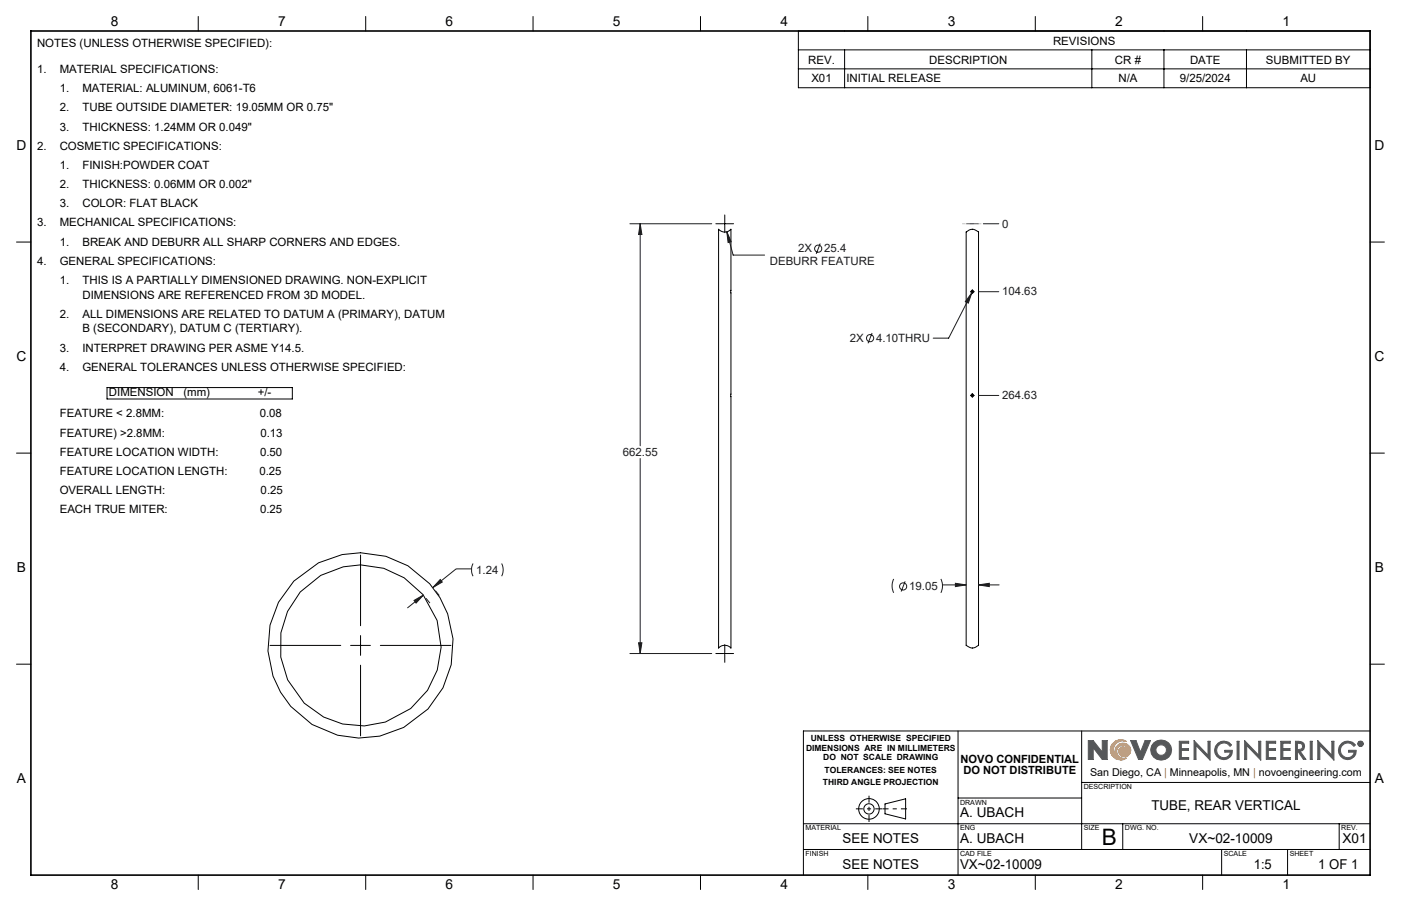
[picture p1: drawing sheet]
<svg xmlns="http://www.w3.org/2000/svg" width="432mm" height="279mm" viewBox="0 0 432 279" stroke-linecap="round" stroke-linejoin="round" font-family="sans-serif">
<g fill="none" stroke="#000" stroke-width=".31">
<path d="M61.1 5.1v4.5M112.7 5.1v4.5M164.3 5.1v4.5M215.9 5.1v4.5M267.5 5.1v4.5M319.1 5.1v4.5M370.7 5.1v4.5M5.1 74.6h4.4M221.5 70.7a2.56 2.56 0 0 0 3.8 0v129.1a2.56 2.56 0 0 0-3.8 0zM297.8 71.5a2.57 2.57 0 0 1 3.8 0v127.5a2.57 2.57 0 0 1-3.8 0zM422.3 74.6h4.4M5.1 139.7h4.4"/>
<path d="M422.3 139.7h4.4M5.1 204.8h4.4M422.3 204.8h4.4M295.3 225.4v44.5M333.4 225.4v36.6M422.3 225.4h-174.7v44.5M247.6 254h174.7M272.8 247.9l6.3-1.6v6.3l-6.3-1.6zM295.3 246.1h38.1M333.4 241.3h88.9M346 254v8M412.7 254v8"/>
<path d="M61.1 269.9v4.4M112.7 269.9v4.4M164.3 269.9v4.4M215.9 269.9v4.4M247.6 262h174.7M267.5 269.9v4.4M319.1 269.9v4.4M370.7 269.9v4.4M376.5 262v7.9M396.8 262v7.9"/>
<circle cx="299.7" cy="89.9" r=".41"/>
<circle cx="299.7" cy="121.9" r=".42"/>
<circle cx="111.1" cy="199" r="28.6"/>
<circle cx="111.1" cy="199.1" r="24.9"/>
<circle cx="267.8" cy="249.5" r="1.59"/>
<circle cx="267.8" cy="249.5" r="3.2"/>
</g>
<path d="M342.7 229.6a3.1 3.1 0 0 1 4.5-.9 2.82 2.82 0 0 0-3.9 1.7 2.82 2.82 0 0 0 2.3 3.6 2.45 2.45 0 0 1-1.1-4.2 2.45 2.45 0 0 1 4 1.5 1.88 1.88 0 0 1-1.9 2.1 1.88 1.88 0 0 1-1.8-2.2l.6-.7a1.82 1.82 0 0 1 2.4 1.5 1.89 1.89 0 0 0-2.6-2 1.89 1.89 0 0 0-.3 3.3l1.5 .6 .8-.1a3.2 3.2 0 0 1-4-.2 3.2 3.2 0 0 1-.5-4z" fill="none" stroke="#f78d2a" stroke-width=".31"/>
<g fill="none" stroke="#555759" stroke-width=".31">
<path d="M336.9 230.6v3.6h-1.5v-5.8h1.5l2.8 3.6M336.9 230.6h.1M337 230.6l2.7 3.6h1.5v-5.8h-1.5v3.6M339.7 232h.1M348.5 228.4h1.6l1.4 3.6 1.4-3.6h1.7l-2.5 5.8h-1.2zM363.5 228.6h2.9v.6h-2.3v1.7h2.2v.5h-2.2v2.2h2.3v.6h-2.9zM368 228.4l4.3 4.5v-4.3h.7v5.8l-4.4-4.5v4.3h-.6zM375.4 229.2a2.89 2.89 0 0 1 4.2 .5l-.5 .5a2.26 2.26 0 0 0-3.2-.7 2.26 2.26 0 0 0-.5 3.2 2.26 2.26 0 0 0 3.3 .4l.5-1.1h-1.7v-.6h2.3a2.78 2.78 0 0 1-4 2.5 2.78 2.78 0 0 1-.4-4.7zM381.3 228.6h.6v5.6h-.6zM383.6 228.4l4.3 4.5v-4.3h.7v5.8l-4.4-4.5v4.3h-.6zM390.3 228.6h2.9v.6h-2.3v1.7h2.2v.5h-2.2v2.2h2.3v.6h-2.9zM394.8 228.6h2.9v.6h-2.3v1.7h2.2v.5h-2.2v2.2h2.3v.6h-2.9z"/>
<path d="M399.3 228.6a2.74 2.74 0 0 1 2.6 .8l.2 .8-.3 .9-1.1 .6 1.8 2.5h-.8l-1.7-2.5h-.1v2.5h-.6zM399.9 229.2l1.1 .1a1.02 1.02 0 0 1 0 1.7l-1.1 .2zM403.8 228.6h.6v5.6h-.6zM406.2 228.4l4.3 4.5v-4.3h.6v5.8l-4.3-4.5v4.3h-.6zM413.6 229.2a2.89 2.89 0 0 1 4.2 .5l-.5 .5a2.25 2.25 0 0 0-3.3-.7 2.25 2.25 0 0 0-.2 3.4 2.25 2.25 0 0 0 3.4-.3l.1-.6h-1.6v-.6h2.3a2.79 2.79 0 0 1-4 2.5 2.79 2.79 0 0 1-.4-4.7zM419 228.9l.6 .1-.1 .4 .2 .4-.4-.4-.3 .4zM419.2 229l.3 .2-.3 .1z"/>
<circle cx="357.9" cy="231.3" r="1.64"/>
<circle cx="357.9" cy="231.3" r="3.2"/>
<circle cx="419.3" cy="229.4" r=".85"/>
<circle cx="419.3" cy="229.4" r=".71"/>
</g>
<path d="M279.5 249.4h-7.5" fill="none" stroke="#000" stroke-width=".31" stroke-dasharray="15.2 1.3 1.3 1.3" stroke-dashoffset="13.4" stroke-linecap="butt"/>
<path d="M263.8 249.4h8.1M267.8 245.4v8.1" fill="none" stroke="#000" stroke-width=".31" stroke-dasharray="15.2 1.3 1.3 1.3" stroke-dashoffset="13.1" stroke-linecap="butt"/>
<path d="M9.5 9.6h412.8v260.3h-412.8z" fill="none" stroke="#000" stroke-width=".5"/>
<path d="M343 229.1a3.2 3.2 0 0 1 4.2-.4 2.82 2.82 0 0 0-3.9 1.7 2.82 2.82 0 0 0 2.3 3.6 2.43 2.43 0 0 1-1.9-2.8 2.43 2.43 0 0 1 2.7-2 2.43 2.43 0 0 1 2.1 2.7 1.82 1.82 0 0 1-2.5 1.5 1.82 1.82 0 0 1-.9-2.7 1.73 1.73 0 0 1 2.7 1.3 1.9 1.9 0 0 0-2.6-2 1.9 1.9 0 0 0-.3 3.3l.8 .5h1.5a3.2 3.2 0 0 1-4.2-.4 3.2 3.2 0 0 1 0-4.3z" fill-rule="evenodd" fill="#f78d2a"/>
<path d="M335.4 228.4v5.8h1.5v-3.6l2.8 3.6h1.5v-5.8h-1.5v3.6l-2.8-3.6zM348.5 228.4l2.4 5.8h1.2l2.5-5.8h-1.7l-1.4 3.6-1.4-3.6zM355.6 229.1a3.1 3.1 0 0 0 .2 4.6 3.1 3.1 0 0 0 4.6-.6 3.1 3.1 0 0 0-1-4.5l-1.8-.4-1 .3zM356.2 231.3a1.65 1.65 0 0 1 3.3 0 1.65 1.65 0 0 1-3.3 0zM363.5 228.6v5.6h2.9v-.6h-2.3v-2.2h2.2v-.5h-2.2v-1.7h2.3v-.6zM368 228.4v5.8h.6v-4.3l4.4 4.5v-5.8h-.7v4.3zM375.2 229.3a2.79 2.79 0 0 0 .7 4.7 2.79 2.79 0 0 0 3.9-2.6h-2.3v.6h1.7a2.16 2.16 0 0 1-3 1.4 2.16 2.16 0 0 1-.9-3.2 2.22 2.22 0 0 1 3.8 0l.5-.5a2.92 2.92 0 0 0-4.4-.4zM381.3 228.6v5.6h.6v-5.6zM383.6 228.4v5.8h.6v-4.3l4.4 4.5v-5.8h-.7v4.3zM390.3 228.6v5.6h2.9v-.6h-2.3v-2.2h2.2v-.5h-2.2v-1.7h2.3v-.6zM394.8 228.6v5.6h2.9v-.6h-2.3v-2.2h2.2v-.5h-2.2v-1.7h2.3v-.6zM399.3 228.6v5.6h.6v-2.5l1.8 2.5h.8l-1.8-2.5 1.1-.6 .3-1.3a1.6 1.6 0 0 0-2.1-1.2zM399.9 229.2l1.3 .3 .3 .4-.3 1-1.3 .3zM403.8 228.6v5.6h.6v-5.6zM406.2 228.4v5.8h.6v-4.3l4.3 4.5v-5.8h-.6v4.3zM413.3 229.4a2.79 2.79 0 0 0 .9 4.6 2.79 2.79 0 0 0 3.8-2.6h-2.3v.6h1.6a2.18 2.18 0 0 1-3.2 1.3 2.18 2.18 0 0 1-.4-3.5 2.22 2.22 0 0 1 3.6 .4l.5-.5a2.89 2.89 0 0 0-4.5-.3zM419 228.9v.9h.2v-.4l.5 .4-.2-.4 .2-.4zM419.2 229l.3 .2-.3 .1zM418.5 229.4a.85 .85 0 0 0 1.7 0 .85 .85 0 0 0-1.7 0zM418.6 229.4a.71 .71 0 0 1 1.4 0 .71 .71 0 0 1-1.4 0z" fill-rule="evenodd" fill="#555759"/>
<g fill="none" stroke="#191924" stroke-width=".31">
<path d="M194.1 69h25.3M197.3 69l.5 3.3h-1zM197.3 69v68.5M224 71.5l1.4 3-1 .3zM224 71.5l2 7.2h9.7M252.8 75.1l-1.2 3.2M303.1 69h4.7M299.5 90.3l-1.1 3.2-.9-.5zM299.5 90.3l-7.1 14h-4.8M301.6 90h6.2M268.8 102.7l-1.3 3.2M301.6 122h6.2"/>
<path d="M197.3 141.4v60.1M135.7 178.7l.6 .8-2.9 1.7zM145.3 175.4h-4.7l-7.2 5.8M145.8 173.8l-.5 1.5 .1 1.2 .4 1.2M154.6 173.8l.5 1.8-.5 2.1M275.4 178.5l-.4 1.9v1.2l.4 1.2M279 179.3l-1.3 3.1M290 178.5l.5 1.9-.1 1.2-.4 1.2M294.5 179.9l3.3 .5-3.3 .5zM127.6 185.2l2.9-1.7-2.3 2.5zM130.5 183.5l-4.9 4M131.3 184.5l1.2 1.5"/>
<path d="M134.2 182.2l1.2 1.5M196.8 198.2h1l-.5 3.3zM290.5 180.4h7.3M301.6 180.4l3.3-.5v1zM301.6 180.4h6.3M194.1 201.5h25.3"/>
<circle cx="252.2" cy="76.7" r="1.11"/>
<circle cx="268.2" cy="104.3" r="1.12"/>
<circle cx="278.4" cy="180.9" r="1.11"/>
</g>
<path d="M302.5 69h-6" fill="none" stroke="#c0c0c0" stroke-width=".31" stroke-dasharray="15.2 1.3 1.3 1.3" stroke-dashoffset="14.2" stroke-linecap="butt"/>
<path d="M301.6 69h-3.8" fill="none" stroke="#00f" stroke-width=".31" stroke-dasharray="15.2 1.3 1.3 1.3" stroke-linecap="butt"/>
<g fill="none" stroke="#000" stroke-width=".31">
<path d="M246.1 9.6h176.2v17.5h-176.2zM246.1 15.4h176.2M260.3 15.4v11.7M336.5 15.4v11.7M358.7 15.4v11.7M384.2 15.4v11.7M246.1 21.2h176.2M220.6 69h2.4M223.2 69h.4M223.4 66.3v2.3M223.4 68.8v.4M223.4 69.4v2.4"/>
<path d="M223.8 69h2.3M299.1 90h.2M299.5 90h.4M299.7 89.3v.2M299.7 89.7v.4M299.7 90.3v.3M300.1 90h.2M33 119.5h57.1v3.5h-57.1zM299.1 122h.2M299.5 122h.4M299.7 121.3v.2M299.7 121.7v.4"/>
<path d="M299.7 122.3v.3M300.1 122h.2M111.1 171.2v21.8M83.2 199h21.8M108.1 199h6.1M111.1 196v6.1M117.2 199h21.8M223.4 198.8v2.3M111.1 205.1v21.8M220.6 201.5h2.4M223.2 201.5h.4M223.4 201.3v.4"/>
<path d="M223.4 201.9v2.4M223.8 201.5h2.3"/>
</g>
<g fill="#191924">
<path d="M224 71.5l.4 3.3 1-.3zM197.3 69l.5 3.3h-1zM196.8 198.2h1l-.5 3.3zM299.5 90.3l-2 2.7 .9 .5zM294.5 179.9l3.3 .5-3.3 .5zM301.6 180.4l3.3-.5v1z"/>
<path d="M127.6 185.2l2.9-1.7-2.3 2.5zM135.7 178.7l.6 .8-2.9 1.7z"/>
</g>
<text font-size="7" x="339.5" y="260.5">B</text>
<g font-size="4.2">
<text x="34.1" y="8.1">8</text>
<text x="85.7" y="8.1">7</text>
<text x="137.3" y="8.1">6</text>
<text x="188.9" y="8.1">5</text>
<text x="240.5" y="8.1">4</text>
<text x="292.1" y="8.1">3</text>
<text x="343.7" y="8.1">2</text>
<text x="395.3" y="8.1">1</text>
<text x="5.1" y="46.4">D</text>
<text x="423.7" y="46.4">D</text>
<text x="5.1" y="111.4">C</text>
<text x="423.7" y="111.4">C</text>
<text x="5.2" y="176.5">B</text>
<text x="423.8" y="176.5">B</text>
<text x="5.2" y="241.6">A</text>
<text x="423.8" y="241.6">A</text>
<text x="354.9" y="249.9">TUBE, REAR VERTICAL</text>
<text x="295.9" y="252">A. UBACH</text>
<text x="259.7" y="260">SEE NOTES</text>
<text x="295.9" y="260">A. UBACH</text>
<text x="366.5" y="260">VX~02-10009</text>
<text x="413.8" y="260">X01</text>
<text x="259.7" y="267.9">SEE NOTES</text>
<text x="295.9" y="267.9">VX~02-10009</text>
<text x="386.5" y="267.9">1:5</text>
<text x="406.3" y="267.9">1 OF 1</text>
<text x="34.1" y="274.2">8</text>
<text x="85.7" y="274.2">7</text>
<text x="137.3" y="274.2">6</text>
<text x="188.9" y="274.2">5</text>
<text x="240.5" y="274.2">4</text>
<text x="292.1" y="274.2">3</text>
<text x="343.7" y="274.2">2</text>
<text x="395.3" y="274.2">1</text>
</g>
<g font-size="3.5">
<text x="11.4" y="14.6">NOTES (UNLESS OTHERWISE SPECIFIED):</text>
<text x="324.6" y="13.8">REVISIONS</text>
<text x="11.4" y="22.6">1.</text>
<text x="18.4" y="22.6">MATERIAL SPECIFICATIONS:</text>
<text x="249.1" y="19.6">REV.</text>
<text x="286.4" y="19.6">DESCRIPTION</text>
<text x="343.6" y="19.6">CR #</text>
<text x="366.8" y="19.6">DATE</text>
<text x="390.2" y="19.6">SUBMITTED BY</text>
<text x="18.4" y="28.5">1.</text>
<text x="25.4" y="28.5">MATERIAL: ALUMINUM, 6061-T6</text>
<text x="250.1" y="25.4">X01</text>
<text x="260.8" y="25.4">INITIAL RELEASE</text>
<text x="344.7" y="25.4">N/A</text>
<text x="363.6" y="25.4">9/25/2024</text>
<text x="400.8" y="25.4">AU</text>
<text x="18.4" y="34.4">2.</text>
<text x="25.4" y="34.4">TUBE OUTSIDE DIAMETER: 19.05MM OR 0.75&quot;</text>
<text x="18.4" y="40.3">3.</text>
<text x="25.4" y="40.3">THICKNESS: 1.24MM OR 0.049&quot;</text>
<text x="11.4" y="46.2">2.</text>
<text x="18.4" y="46.2">COSMETIC SPECIFICATIONS:</text>
<text x="18.4" y="52.1">1.</text>
<text x="25.4" y="52.1">FINISH:POWDER COAT</text>
<text x="18.4" y="58">2.</text>
<text x="25.4" y="58">THICKNESS: 0.06MM OR 0.002&quot;</text>
<text x="18.4" y="63.9">3.</text>
<text x="25.4" y="63.9">COLOR: FLAT BLACK</text>
<text x="11.4" y="69.8">3.</text>
<text x="18.4" y="69.8">MECHANICAL SPECIFICATIONS:</text>
<text x="18.4" y="75.7">1.</text>
<text x="25.4" y="75.7">BREAK AND DEBURR ALL SHARP CORNERS AND EDGES.</text>
<text x="11.4" y="81.6">4.</text>
<text x="18.4" y="81.6">GENERAL SPECIFICATIONS:</text>
<text x="18.4" y="87.5">1.</text>
<text x="25.4" y="87.5">THIS IS A PARTIALLY DIMENSIONED DRAWING. NON-EXPLICIT</text>
<text x="25.4" y="92.1">DIMENSIONS ARE REFERENCED FROM 3D MODEL.</text>
<text x="18.4" y="98">2.</text>
<text x="25.4" y="98">ALL DIMENSIONS ARE RELATED TO DATUM A (PRIMARY), DATUM</text>
<text x="25.4" y="102.5">B (SECONDARY), DATUM C (TERTIARY).</text>
<text x="18.4" y="108.4">3.</text>
<text x="25.4" y="108.4">INTERPRET DRAWING PER ASME Y14.5.</text>
<text x="18.4" y="114.3">4.</text>
<text x="25.4" y="114.3">GENERAL TOLERANCES UNLESS OTHERWISE SPECIFIED:</text>
<text x="33.6" y="122.2">DIMENSION</text>
<text x="56.5" y="122.2">(mm)</text>
<text x="79.4" y="122.2">+/-</text>
<text x="18.4" y="128.7">FEATURE &lt; 2.8MM:</text>
<text x="80" y="128.7">0.08</text>
<text x="18.4" y="134.6">FEATURE) &gt;2.8MM:</text>
<text x="80.2" y="134.6">0.13</text>
<text x="18.4" y="140.6">FEATURE LOCATION WIDTH:</text>
<text x="80.1" y="140.6">0.50</text>
<text x="18.4" y="146.5">FEATURE LOCATION LENGTH:</text>
<text x="79.9" y="146.5">0.25</text>
<text x="18.4" y="152.4">OVERALL LENGTH:</text>
<text x="80.3" y="152.4">0.25</text>
<text x="18.4" y="158.3">EACH TRUE MITER:</text>
<text x="80.1" y="158.3">0.25</text>
<text x="296.1" y="235.2">NOVO CONFIDENTIAL</text>
<text x="296.9" y="238.7">DO NOT DISTRIBUTE</text>
</g>
<g font-size="3.5" fill="#191924">
<text x="308.8" y="70.2">0</text>
<text x="246" y="77.9">2X</text>
<text x="254" y="77.9">25.4</text>
<text x="237.3" y="81.8">DEBURR FEATURE</text>
<text x="308.8" y="91.1">104.63</text>
<text x="261.9" y="105.4">2X</text>
<text x="270" y="105.4">4.10THRU</text>
<text x="308.8" y="123.1">264.63</text>
<text x="191.9" y="140.6">662.55</text>
<text x="146.8" y="176.9">1.24</text>
<text x="280.2" y="182">19.05</text>
</g>
<text font-size="3.3" x="336" y="239.4">San Diego, CA | Minneapolis, MN | novoengineering.com</text>
<g font-size="2.6">
<text x="248.4" y="231.5">DIMENSIONS ARE IN MILLIMETERS</text>
<text x="249.9" y="228.6">UNLESS OTHERWISE SPECIFIED</text>
<text x="253.7" y="234.4">DO NOT SCALE DRAWING</text>
<text x="254.2" y="238.5">TOLERANCES: SEE NOTES</text>
<text x="253.7" y="242.1">THIRD ANGLE PROJECTION</text>
</g>
<g font-size="2.2">
<text x="334" y="243.4">DESCRIPTION</text>
<text x="295.9" y="248.2">DRAWN</text>
<text x="248.3" y="256.1">MATERIAL</text>
<text x="295.9" y="256.1">ENG</text>
<text x="334" y="256.1">SIZE</text>
<text x="346.7" y="256.1">DWG. NO.</text>
<text x="413.4" y="256.1">REV.</text>
<text x="248.3" y="264">FINISH</text>
<text x="295.9" y="264">CAD FILE</text>
<text x="377.2" y="264">SCALE</text>
<text x="397.5" y="264">SHEET</text>
</g>
</svg>
